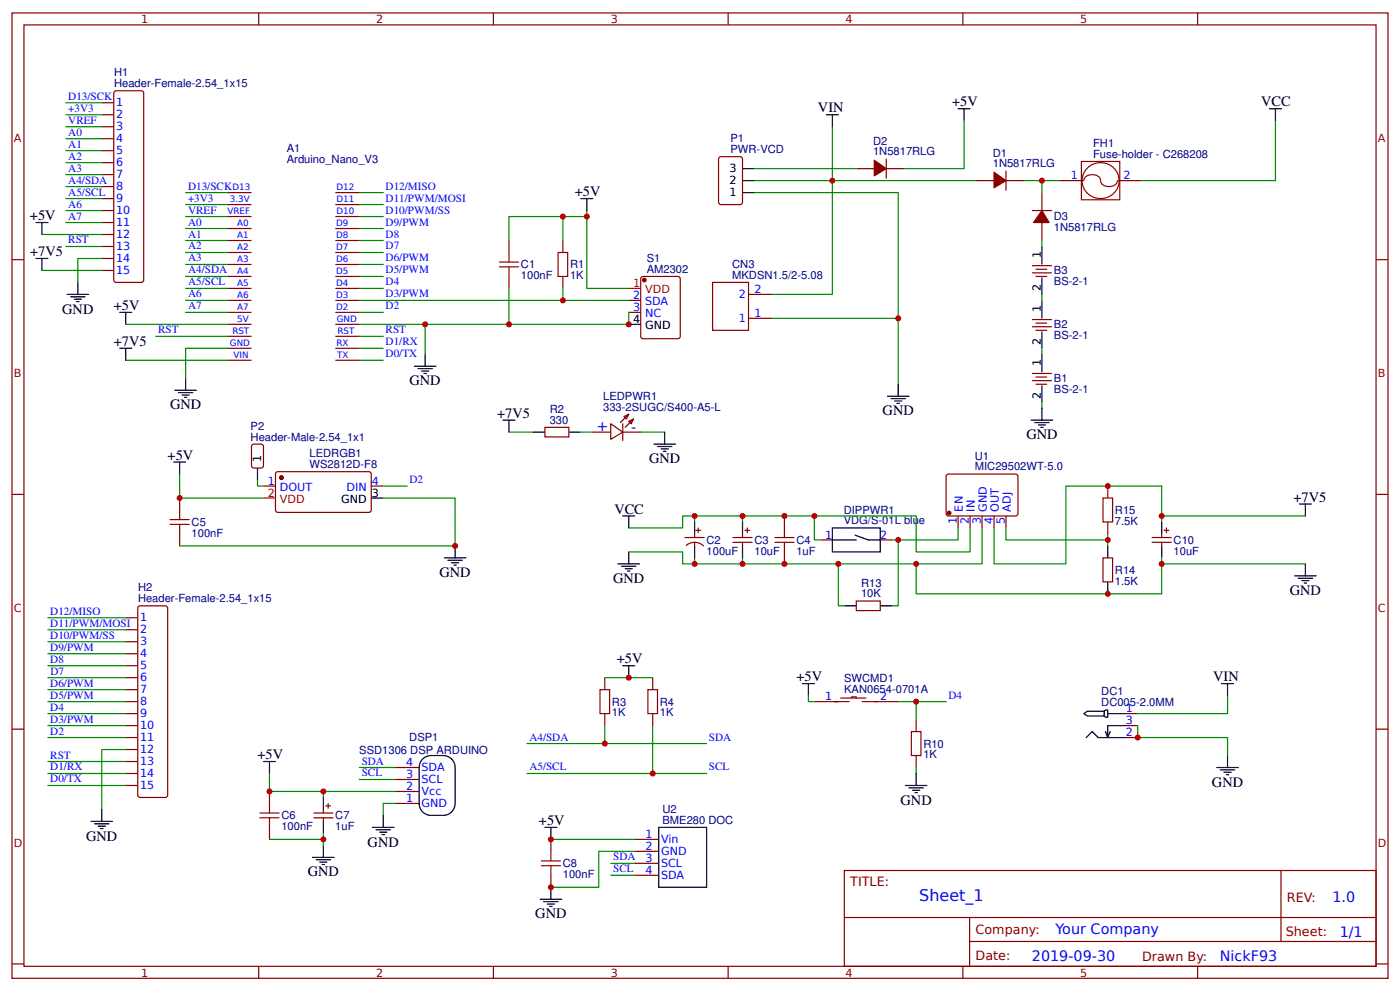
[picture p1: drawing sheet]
<svg xmlns="http://www.w3.org/2000/svg" width="309mm" height="219mm" viewBox="0 0 309 219" stroke-linecap="round" stroke-linejoin="round" font-family="sans-serif">
<g fill="none" stroke="#800" stroke-width=".26">
<path d="M2.6 2.9h304.1v213.2h-304.1zM5.3 5.5h298.7v208h-298.7zM57.1 2.9v2.6M109 2.9v2.6M160.9 2.9v2.6M212.7 2.9v2.6M264.6 2.9v2.6M22.5 22.7h2.6M22.5 25.3h2.6M22.5 28h2.6M22.5 30.6h2.6M22.5 33.3h2.6"/>
<path d="M22.5 35.9h2.6M22.5 38.6h2.6M25.4 20.1h5.8h.3l.2 .5v41.3l-.2 .4-.3 .1h-5.5l-.3-.1-.3-.4v-41.3zM159 34.7l4.5-.1 .5 .3v9.8l-.2 .4-4.5 .1-.5-.3-.1-9.8zM189.2 37.3h3.9M195.8 37.3h4M195.8 35.1v4.3M215.6 39.9h4M222.2 39.9h4M222.2 37.8v4.2M234.2 39.9h5.2M246.9 39.9h5.2"/>
<path d="M2.6 57.4h2.7M22.5 46.5h2.6M22.5 41.2h2.6M22.5 43.9h2.6M22.5 49.2h2.6M22.5 51.8h2.6M22.5 54.5h2.6M22.5 57.1h2.6M22.5 59.7h2.6M50.3 58.4h5.3M50.3 55.8h5.3M50.3 53.1h5.3"/>
<path d="M50.3 50.5h5.3M50.3 47.8h5.3M50.3 45.2h5.3M50.3 42.5h5.3M74.1 58.4h5.3M74.1 55.8h5.3M74.1 53.1h5.3M74.1 50.5h5.3M74.1 47.8h5.3M74.1 45.2h5.3M74.1 42.5h5.3M112.4 53.1v2.7"/>
<path d="M124.4 53.1v2.7M228.1 46.5h4.2M228.1 58.7h4.2M228.9 59.5h2.3M230.2 42.5v4M230.2 49.2v3.9M304 57.4h2.7M50.3 79.6h5.3M50.3 76.9h5.3M50.3 74.3h5.3M50.3 71.6h5.3M50.3 69h5.3"/>
<path d="M50.3 66.4h5.3M50.3 63.7h5.3M50.3 61.1h5.3M74.1 79.6h5.3M74.1 76.9h5.3M74.1 74.3h5.3M74.1 71.6h5.3M74.1 69h5.3M74.1 66.4h5.3M74.1 63.7h5.3M74.1 61.1h5.3M112.4 61.1v2.6"/>
<path d="M124.4 61.1v2.6M138.9 69h2.7M138.9 66.4h2.7M141.8 61.1h8l.4 .2 .1 13-.3 .5h-7.9l-.5-.2v-13zM157.4 62.4h8v10.6h-8zM165.4 70.3h5.3M165.4 65h5.3M228.1 60.3h4.2M228.1 70.6h4.2M228.1 72.2h4.2M228.9 61.1h2.3M228.9 71.4h2.3"/>
<path d="M228.9 73h2.3M55.6 98.4l.5-.3h1.6l.4 .3 .1 4.5-.3 .4-1.8 .1-.5-.3zM120.4 94.4h5.3v2.1h-5.3zM131 95.5h3.9M134.9 93.6l2.7 1.9-2.7 1.5zM137.6 95.5h4M137.6 93.6v3.7M137.8 92l1.1-.5-.5 1.1zM138.9 93.1l1.1-.5-.6 1zM138.9 91.5l-1.8 1.8M140 92.6l-1.9 1.8M228.1 82.5h4.2"/>
<path d="M228.1 84.1h4.2M228.9 83.3h2.3M228.9 84.9h2.3M2.6 109.2h2.7M39.7 110v2.7M39.7 118v2.6M58.2 107.4h2.7M60.9 104.5l.5-.3 20.4 .1 .2 .4-.1 8.2-.4 .3-20.4-.1-.2-.4zM82 107.4h2.7M151.3 118.7h4.3M153.5 118v.7M153.5 119.8v.8"/>
<path d="M153.7 117.2h1.1M154.3 116.6v1.1M161.9 118.7h4.3M161.9 119.8h4.3M164 118v.7M164 119.8v.8M164.6 117.2h1M165.1 116.6v1.1M173.3 114v2.6M181.2 119.3h2.7M194.5 119.3h2.6M209.1 105l.4-.3 15.1 .1 .3 .5-.1 8.4-.4 .3-15.1-.1-.3-.4z"/>
<path d="M211.7 114v2.6M214.3 114v2.6M217 114v2.6M219.6 114v2.6M222.2 114v2.6M244.7 107.4v2.6M244.7 115.3v2.7M254.5 118.7h4.3M254.5 119.8h4.3M256.6 118v.7M256.6 119.8v.8M257.2 117.2h1"/>
<path d="M257.7 116.6v1.1M304 109.2h2.7M27.8 136.5h2.6M27.8 139.1h2.6M30.5 134.1l.5-.3h5.5l.5 .3v.3v41.2l-.2 .5-.3 .1h-5.5l-.3-.1-.3-.5zM151.6 120.5a2.85 2.85 0 0 1 3.9 .2M173.3 121.9v2.7M189.2 132.8h5.3v2.1h-5.3zM243.7 123.2h2.1v5.3h-2.1zM27.8 155h2.6M27.8 141.8h2.6M27.8 144.4h2.6"/>
<path d="M27.8 147.1h2.6M27.8 149.7h2.6M27.8 152.3h2.6M27.8 157.6h2.6M133.6 149.7v2.6M133.6 157.6v2.7M144.2 149.7v2.6M144.2 157.6v2.7M179.9 155h7.7M185.7 154.2h5.6M188.1 154.2v-.3h1.1v.3M190.5 155h7.9"/>
<path d="M202.4 159v2.6M248.7 157.6h2.7M2.6 161.1h2.7M27.8 160.3h2.6M27.8 162.9h2.6M27.8 165.6h2.6M27.8 168.2h2.6M27.8 170.9h2.6M27.8 173.5h2.6M59.5 174.8v2.7M69.3 179.6h4.3M71.4 178.8v.8"/>
<path d="M72 178h1M72.5 177.5v1M87.3 177.5h5.3M87.3 174.8h5.3M87.3 172.2h5.3M87.3 169.5h5.3M202.4 166.9v2.6M248.7 160.3h2.7M248.7 162.9h2.7M304 161.1h2.7M59.5 182.8v2.6M69.3 180.7h4.3"/>
<path d="M71.4 180.7v.8M121.7 185.4v2.7M121.7 193.4v2.6M140.2 185.4h5.3M140.2 188.1h5.3M140.2 190.7h5.3M140.2 193.4h5.3M186.5 192.3h117.5v21.2h-117.5zM283 192.3v15.7M2.6 212.9h2.7M57.1 213.5v2.6M109 213.5v2.6"/>
<path d="M160.9 213.5v2.6M186.6 202.7h117.3M212.7 213.5v2.6M214.2 208h89.7M214.2 202.7v10.6M264.6 213.5v2.6M304 212.9h2.7"/>
</g>
<path d="M238.9 35.7h8.5v8.4h-8.5zM239.4 39.9a2 2 0 0 1 3.3-.9l.3 .4 .2 .5M240.3 37.1a4 4 0 0 1 6.4 .8 4 4 0 0 1-2.7 5.9 4 4 0 0 1-4.4-2 4 4 0 0 1 .7-4.7zM243.2 39.9a1.99 1.99 0 0 0 3.2 .9l.3-.4 .2-.5" fill="none" stroke="#900" stroke-width=".26"/>
<g fill="none" stroke="#000" stroke-width=".26">
<path d="M164 37.3h2.7M164 39.9h2.7M182.6 25.3h2.6M183.9 25.3v2.7M211.7 24h2.6M213 24v2.7M280.5 24h2.6M281.8 24v2.7M7.9 49.2h2.7M7.9 57.1h2.7M9.3 49.2v2.6M9.3 57.1v2.6"/>
<path d="M128.3 43.9h2.7M129.6 43.9v2.6M164 42.5h2.7M230.2 54.5v3.9M14.8 65h4.8M15.6 65.6h3.2M16.4 66.1h1.6M16.9 66.6h.6M17.2 62.4v2.6M26.5 76.9h2.6M26.5 69h2.6M27.8 69v2.6"/>
<path d="M27.8 76.9v2.7M93.9 78.3v2.6M138.9 71.6h2.7M230.2 61.3v3.7M230.2 66.4v3.9M230.2 73.2v3.7M230.2 78.3v3.9M38.6 86.2h4.8M39.4 86.7h3.2M40.2 87.3h1.6M40.7 87.8h.6M41 83.6v2.6"/>
<path d="M91.5 80.9h4.8M92.3 81.4h3.2M93.1 82h1.6M93.7 82.5h.5M111.1 92.8h2.7M112.4 92.8v2.7M117.7 95.5h2.7M125.7 95.5h2.6M144.5 98.1h4.7M145.3 98.6h3.1M146 99.2h1.6M146.6 99.7h.5"/>
<path d="M146.8 95.5v2.6M196.1 87.5h4.7M196.8 88.1h3.2M197.6 88.6h1.6M198.2 89.1h.5M198.4 84.9v2.6M227.8 92.8h4.8M228.6 93.3h3.2M229.4 93.9h1.6M229.9 94.4h.6M230.2 85.1v3.7M230.2 90.2v2.6"/>
<path d="M38.4 102.1h2.6M39.7 102.1v2.6M56.9 103.4v2.6M82 110h2.7M137.6 114h2.6M138.9 114v2.6M153.5 115.3v2.7M164 115.3v2.7M183.9 116.6h10.6v5.3h-10.6zM183.9 119.3h5.3M188.9 118.2l2.9 1.1h2.7M256.6 115.3v2.7"/>
<path d="M287.1 111.3h2.6M288.4 111.3v2.7M98.2 123.2h4.7M99 123.8h3.1M99.7 124.3h1.6M100.3 124.8h.5M100.5 120.6v2.6M136.5 124.6h4.8M137.3 125.1h3.2M138.1 125.6h1.6M138.6 126.2h.6M138.9 121.9v2.7"/>
<path d="M153.5 120.6v2.6M164 120.6v2.6M186.5 133.8h2.7M194.5 133.8h2.6M244.7 120.6v2.6M244.7 128.5v2.7M256.6 120.6v2.6M286 127.2h4.8M286.8 127.7h3.2M287.6 128.3h1.6M288.1 128.8h.6M288.4 124.6v2.6"/>
<path d="M137.6 147.1h2.6M138.9 147.1v2.6M177.3 151h2.6M178.6 151v2.7M239.4 157.6l.8-.5h3.7v1.1h-3.7zM243.9 157.1l.3-.3h.5v1.6h-.5l-.3-.2M244.7 157.6h4M269.9 151h2.6M271.2 151v2.7M22.5 178.8v2.7M58.2 168.2h2.7M59.5 168.2v2.7"/>
<path d="M71.4 176.2v2.6M93.2 167.9a2.64 2.64 0 0 1 2-1h2.7a2.64 2.64 0 0 1 2.6 2.6v8a2.64 2.64 0 0 1-2.6 2.6h-2.7a2.64 2.64 0 0 1-2.6-2.6v-8l.1-.6zM200 173.5h4.8M200.8 174h3.2M201.6 174.6h1.6M202.1 175.1h.6M202.4 170.9v2.6M240 162.9l1.3-1.3 1.3 1.3h6.1M245.3 161.6l-.6 1.3M248.7 160.3h-4v2.6l-.5-1.3M268.8 169.5h4.8M269.6 170.1h3.2"/>
<path d="M270.4 170.6h1.6M270.9 171.1h.6M271.2 166.9v2.6M20.1 181.5h4.8M20.9 182h3.2M21.7 182.5h1.6M22.2 183h.6M69.1 189.4h4.7M69.8 189.9h3.2M70.6 190.4h1.6M71.2 191h.5M71.4 181.5v2.6"/>
<path d="M71.4 186.7v2.7M82.3 182.8h4.7M83.1 183.3h3.2M83.9 183.8h1.6M84.4 184.4h.5M84.7 180.1v2.7M119.3 198.6h4.8M120.1 199.2h3.2M120.4 182.8h2.6M120.9 199.7h1.6M121.7 182.8v2.6M121.7 196v2.6"/>
<path d="M145.5 182.8h10.6v13.2h-10.6zM121.4 200.2h.6"/>
</g>
<g fill="none" stroke="#080" stroke-width=".26">
<path d="M14.6 28h7.9M14.6 25.3h7.9M14.6 22.7h7.9M14.6 30.6h7.9M14.6 33.3h7.9M14.6 35.9h7.9M14.6 38.6h7.9M166.7 39.9h17.2v25.1h-13.2M166.7 37.3h22.5M183.9 28v11.9h31.7M213 26.7v10.6h-13.2M226.2 39.9h8"/>
<path d="M230.2 39.9v2.6M281.8 26.7v13.2h-29.7M9.3 51.8h13.2M9.3 59.7h13.2M14.6 41.2h7.9M14.6 43.9h7.9M14.6 46.5h7.9M14.6 49.2h7.9M14.6 54.5h7.9M22.5 57.1h-5.3v5.3M41 58.4h9.3M41 55.8h9.3"/>
<path d="M41 53.1h9.3M41 50.5h9.3M41 42.5h9.3M41 45.2h9.3M41 47.8h9.3M79.4 58.4h5.3M79.4 55.8h5.3M79.4 53.1h5.3M79.4 50.5h5.3M79.4 42.5h5.3M79.4 45.2h5.3M79.4 47.8h5.3"/>
<path d="M124.4 47.8v5.3M129.6 46.5v17.2h9.3M129.6 47.8h-17.2v5.3M166.7 42.5h31.7v27.8h-27.7M230.2 53.1v1.4M27.8 79.6h22.5M27.8 71.6h22.5M34.4 74.3h15.9M41 66.4h9.3M41 69h9.3M41 63.7h9.3M41 61.1h9.3"/>
<path d="M50.3 76.9h-9.3v6.7M79.4 71.6h14.5v6.7M79.4 79.6h5.3M79.4 66.4h59.5M79.4 69h5.3M79.4 63.7h5.3M79.4 74.3h5.3M79.4 61.1h5.3M79.4 76.9h5.3M112.4 63.7v7.9M124.4 63.7v2.7M138.9 69v2.6h-45"/>
<path d="M198.4 70.3v14.6M230.2 65v1.4M230.2 76.9v1.4M112.4 95.5h5.3M128.3 95.5h2.7M141.6 95.5h5.2M230.2 88.8v1.4M39.7 104.7v5.3h18.5M56.9 106v1.4h1.3M84.7 110h15.8v10.6h-60.8M84.7 107.4h5.3M138.9 116.6h11.9v-2.6h51.6v7.9h11.9v-5.3"/>
<path d="M153.5 114v1.3M164 114v1.3M179.9 114v5.3h1.3M198.4 119.3v14.5h-1.3M211.7 116.6v2.7h-14.6M217 116.6v8h-14.6M222.2 116.6v2.7h22.5M244.7 118v2.6M256.6 115.3v-7.9h-21.1v17.2h-15.9v-8M256.6 114h31.8M10.6 136.5h17.2M10.6 139.1h17.2"/>
<path d="M138.9 121.9h11.9v2.7h51.6v6.6h54.2v-8M153.5 123.2v1.4M164 123.2v1.4M185.2 124.6v9.2h1.3M256.6 124.6h31.8M10.6 149.7h17.2M10.6 155h17.2M10.6 141.8h17.2M10.6 144.4h17.2M10.6 147.1h17.2M10.6 152.3h17.2M10.6 157.6h17.2"/>
<path d="M133.6 149.7h10.6M178.6 153.7v1.3h1.3M198.4 155h10.6M202.4 155v4M271.2 153.7v3.9h-19.8M10.6 170.9h17.2M10.6 162.9h17.2M10.6 168.2h17.2M10.6 173.5h17.2M10.6 160.3h17.2M27.8 165.6h-5.3v13.2M59.5 170.9v3.9h27.8"/>
<path d="M71.4 174.8v1.4M79.4 172.2h7.9M79.4 169.5h7.9M87.3 177.5h-2.6v2.6M133.6 160.3v4h-17.2M133.6 164.3h22.5M144.2 160.3v10.6h-27.8M144.2 170.9h11.9M202.4 169.5v1.4M251.4 160.3v2.6h19.8v4M59.5 185.4h11.9v1.3M71.4 184.1v1.3"/>
<path d="M121.7 185.4h18.5M134.9 190.7h5.3M134.9 193.4h5.3M140.2 188.1h-7.9v7.9h-10.6"/>
</g>
<g fill="#800" stroke="#800" stroke-width=".26">
<path d="M219.6 38l2.6 1.9-2.6 1.6z"/>
<path d="M193.1 35.4l2.7 1.9-2.7 1.5z"/>
<path d="M230.2 46.5l1.6 2.7h-3.5z"/>
<circle cx="209.7" cy="113.3" r=".4"/>
<circle cx="142.3" cy="61.9" r=".4"/>
<circle cx="62.2" cy="105.5" r=".4"/>
</g>
<g fill="none" stroke="#a00000" stroke-width=".26">
<path d="M110.3 57.9h4.3M110.3 58.9h4.3M112.4 55.8v2.1M112.4 58.9v2.2M123.3 55.8h2.1v5.3h-2.1zM37.6 114.8h4.2M37.6 115.8h4.2M39.7 112.7v2.1M39.7 115.8v2.2M171.2 118.7h4.2M171.2 119.8h4.2M173.3 116.6v2.1"/>
<path d="M173.3 119.8v2.1M243.7 110h2.1v5.3h-2.1zM132.6 152.3h2.1v5.3h-2.1zM143.1 152.3h2.2v5.3h-2.2zM57.4 179.6h4.2M59.5 177.5v2.1M201.3 161.6h2.2v5.3h-2.2zM57.4 180.7h4.2M59.5 180.7v2.1M119.6 190.2h4.2M119.6 191.2h4.2M121.7 188.1v2.1"/>
<path d="M121.7 191.2v2.2"/>
</g>
<path d="M138.9 63.7h2.7M58.2 110h2.7" fill="none" stroke="#f00" stroke-width=".26"/>
<g fill="#c00">
<circle cx="121.7" cy="185.4" r=".66"/>
<circle cx="202.4" cy="155" r=".66"/>
<circle cx="59.5" cy="174.8" r=".66"/>
<circle cx="71.4" cy="185.4" r=".66"/>
<circle cx="71.4" cy="174.8" r=".66"/>
<circle cx="112.4" cy="71.6" r=".66"/>
<circle cx="93.9" cy="71.6" r=".66"/>
<circle cx="244.7" cy="131.2" r=".66"/>
<circle cx="164" cy="114" r=".66"/>
<circle cx="153.5" cy="124.6" r=".66"/>
<circle cx="256.6" cy="124.6" r=".66"/>
<circle cx="179.9" cy="114" r=".66"/>
<circle cx="244.7" cy="119.3" r=".66"/>
<circle cx="198.4" cy="119.3" r=".66"/>
<circle cx="185.2" cy="124.6" r=".66"/>
<circle cx="202.4" cy="124.6" r=".66"/>
<circle cx="256.6" cy="114" r=".66"/>
<circle cx="153.5" cy="114" r=".66"/>
<circle cx="164" cy="124.6" r=".66"/>
<circle cx="173.3" cy="114" r=".66"/>
<circle cx="173.3" cy="124.6" r=".66"/>
<circle cx="244.7" cy="107.4" r=".66"/>
<circle cx="198.4" cy="70.3" r=".66"/>
<circle cx="183.9" cy="39.9" r=".66"/>
<circle cx="230.2" cy="39.9" r=".66"/>
<circle cx="124.4" cy="66.4" r=".66"/>
<circle cx="129.6" cy="47.8" r=".66"/>
<circle cx="138.9" cy="71.6" r=".66"/>
<circle cx="124.4" cy="47.8" r=".66"/>
<circle cx="100.5" cy="120.6" r=".66"/>
<circle cx="39.7" cy="110" r=".66"/>
<circle cx="133.6" cy="164.3" r=".66"/>
<circle cx="144.2" cy="170.9" r=".66"/>
<circle cx="138.9" cy="149.7" r=".66"/>
<circle cx="251.4" cy="162.9" r=".66"/>
<circle cx="121.7" cy="196" r=".66"/>
</g>
<text font-size="3.5" fill="#00f" x="203.1" y="199.1">Sheet_1</text>
<g font-size="3.2">
<text x="210.3" y="23.5">+5V</text>
<text x="278.6" y="23.5">VCC</text>
<text x="180.7" y="24.8">VIN</text>
<text x="127" y="43.3">+5V</text>
<text x="6.6" y="48.6">+5V</text>
<text x="6.6" y="56.5">+7V5</text>
<text x="13.8" y="69.3">GND</text>
<text x="25.1" y="68.5">+5V</text>
<text x="25.1" y="76.4">+7V5</text>
<text x="90.5" y="85.1">GND</text>
<text x="37.6" y="90.4">GND</text>
<text x="109.8" y="92.2">+7V5</text>
<text x="195" y="91.8">GND</text>
<text x="37" y="101.5">+5V</text>
<text x="226.7" y="97">GND</text>
<text x="143.4" y="102.3">GND</text>
<text x="135.7" y="113.5">VCC</text>
<text x="285.8" y="110.8">+7V5</text>
<text x="97.1" y="127.5">GND</text>
<text x="135.5" y="128.8">GND</text>
<text x="285" y="131.4">GND</text>
<text x="136.3" y="146.5">+5V</text>
<text x="175.9" y="150.5">+5V</text>
<text x="268" y="150.5">VIN</text>
<text x="56.9" y="167.7">+5V</text>
<text x="267.8" y="173.8">GND</text>
<text x="199" y="177.7">GND</text>
<text x="19" y="185.7">GND</text>
<text x="119.1" y="182.2">+5V</text>
<text x="81.2" y="187">GND</text>
<text x="68" y="193.6">GND</text>
<text x="118.3" y="202.9">GND</text>
</g>
<g font-size="3.2" fill="#00f">
<text x="131.8" y="95.2">+</text>
<text x="139.4" y="95.4">-</text>
<text x="294.4" y="199.2">1.0</text>
<text x="233.2" y="206.4">Your Company</text>
<text x="296" y="207">1/1</text>
<text x="228" y="212.3">2019-09-30</text>
<text x="269.5" y="212.2">NickF93</text>
</g>
<g font-size="2.8" fill="#800">
<text x="187.9" y="195.7">TITLE:</text>
<text x="284.3" y="199.2">REV:</text>
<text x="215.5" y="206.4">Company:</text>
<text x="284.1" y="206.9">Sheet:</text>
<text x="215.5" y="212.1">Date:</text>
<text x="252.3" y="212.2">Drawn By:</text>
</g>
<g font-size="2.5" fill="#800">
<text x="31.2" y="5.1">1</text>
<text x="83.1" y="5.1">2</text>
<text x="134.9" y="5.1">3</text>
<text x="186.8" y="5.1">4</text>
<text x="238.7" y="5.1">5</text>
<text x="3" y="31.4">A</text>
<text x="304.4" y="31.4">A</text>
<text x="3" y="83.3">B</text>
<text x="304.4" y="83.3">B</text>
<text x="3" y="135.1">C</text>
<text x="304.4" y="135.1">C</text>
<text x="3" y="187">D</text>
<text x="304.4" y="187">D</text>
<text x="31.2" y="215.7">1</text>
<text x="83.1" y="215.7">2</text>
<text x="134.9" y="215.7">3</text>
<text x="186.8" y="215.7">4</text>
<text x="238.7" y="215.7">5</text>
</g>
<g font-size="2.5" fill="#000080">
<text x="25.2" y="16.9">H1</text>
<text x="25.2" y="19.3">Header-Female-2.54_1x15</text>
<text x="63.4" y="35.9">Arduino_Nano_V3</text>
<text x="63.4" y="33.5">A1</text>
<text x="161.4" y="33.8">PWR-VCD</text>
<text x="161.4" y="31.5">P1</text>
<text x="192.9" y="34.3">1N5817RLG</text>
<text x="192.9" y="32">D2</text>
<text x="219.3" y="34.6">D1</text>
<text x="241.5" y="34.9">Fuse-holder - C268208</text>
<text x="241.5" y="32.5">FH1</text>
<text x="219.3" y="37">1N5817RLG</text>
<text x="232.8" y="51.1">1N5817RLG</text>
<text x="232.8" y="48.7">D3</text>
<text x="115.1" y="59.3">C1</text>
<text x="125.9" y="59.3">R1</text>
<text x="142.9" y="57.9">S1</text>
<text x="161.8" y="59.3">CN3</text>
<text x="115.1" y="61.6">100nF</text>
<text x="125.9" y="61.6">1K</text>
<text x="142.9" y="60.3">AM2302</text>
<text x="161.8" y="61.6">MKDSN1.5/2-5.08</text>
<text x="232.8" y="63">BS-2-1</text>
<text x="232.8" y="60.6">B3</text>
<text x="232.8" y="74.9">BS-2-1</text>
<text x="232.8" y="72.5">B2</text>
<text x="133.3" y="88.4">LEDPWR1</text>
<text x="232.8" y="86.8">BS-2-1</text>
<text x="232.8" y="84.4">B1</text>
<text x="55.4" y="95">P2</text>
<text x="121.4" y="93.6">330</text>
<text x="121.4" y="91.2">R2</text>
<text x="133.3" y="90.7">333-2SUGC/S400-A5-L</text>
<text x="55.4" y="97.3">Header-Male-2.54_1x1</text>
<text x="68.4" y="101">LEDRGB1</text>
<text x="215.4" y="101.5">U1</text>
<text x="68.4" y="103.4">WS2812D-F8</text>
<text x="215.4" y="103.9">MIC29502WT-5.0</text>
<text x="186.4" y="113.5">DIPPWR1</text>
<text x="246.3" y="113.5">R15</text>
<text x="42.3" y="118.5">100nF</text>
<text x="42.3" y="116.1">C5</text>
<text x="186.4" y="115.8">VDG/S-01L blue</text>
<text x="246.3" y="115.9">7.5K</text>
<text x="156.1" y="122.5">100uF</text>
<text x="156.1" y="120.1">C2</text>
<text x="166.7" y="122.5">10uF</text>
<text x="166.7" y="120.2">C3</text>
<text x="175.9" y="122.5">1uF</text>
<text x="175.9" y="120.1">C4</text>
<text x="259.3" y="122.5">10uF</text>
<text x="259.3" y="120.2">C10</text>
<text x="30.5" y="130.7">H2</text>
<text x="190.2" y="132">10K</text>
<text x="190.2" y="129.6">R13</text>
<text x="246.3" y="129.1">1.5K</text>
<text x="246.3" y="126.7">R14</text>
<text x="30.5" y="133">Header-Female-2.54_1x15</text>
<text x="135.2" y="155.9">R3</text>
<text x="145.8" y="155.9">R4</text>
<text x="186.5" y="153.1">KAN0654-0701A</text>
<text x="186.5" y="150.7">SWCMD1</text>
<text x="243.3" y="153.6">DC1</text>
<text x="135.2" y="158.2">1K</text>
<text x="145.8" y="158.2">1K</text>
<text x="243.3" y="156.1">DC005-2.0MM</text>
<text x="79.4" y="166.5">SSD1306 DSP ARDUINO</text>
<text x="90.4" y="163.8">DSP1</text>
<text x="204" y="167.5">1K</text>
<text x="204" y="165.1">R10</text>
<text x="146.4" y="179.5">U2</text>
<text x="62.2" y="183.4">100nF</text>
<text x="62.2" y="181">C6</text>
<text x="74.1" y="183.3">1uF</text>
<text x="74.1" y="181">C7</text>
<text x="146.4" y="182">BME280 DOC</text>
<text x="124.4" y="191.5">C8</text>
<text x="124.4" y="193.9">100nF</text>
</g>
<g font-size="2.5" fill="#00f">
<text x="15.1" y="22">D13/SCK</text>
<text x="25.7" y="23.5">1</text>
<text x="15.1" y="27.3">VREF</text>
<text x="15.1" y="24.7">+3V3</text>
<text x="15.1" y="30">A0</text>
<text x="25.7" y="26.1">2</text>
<text x="25.7" y="28.8">3</text>
<text x="15.1" y="32.6">A1</text>
<text x="15.1" y="35.3">A2</text>
<text x="25.7" y="31.4">4</text>
<text x="25.7" y="34.1">5</text>
<text x="15.1" y="40.6">A4/SDA</text>
<text x="15.1" y="37.9">A3</text>
<text x="25.7" y="36.7">6</text>
<text x="25.7" y="39.4">7</text>
<text x="41.5" y="41.9">D13/SCK</text>
<text x="85.2" y="41.9">D12/MISO</text>
<text x="236.6" y="39.6">1</text>
<text x="248.2" y="39.6">2</text>
<text x="15.1" y="43.2">A5/SCL</text>
<text x="15.1" y="45.9">A6</text>
<text x="25.7" y="42">8</text>
<text x="25.7" y="44.7">9</text>
<text x="25.7" y="47.3">10</text>
<text x="41.5" y="44.5">+3V3</text>
<text x="41.5" y="47.2">VREF</text>
<text x="85.2" y="44.5">D11/PWM/MOSI</text>
<text x="85.2" y="47.2">D10/PWM/SS</text>
<text x="15.1" y="48.5">A7</text>
<text x="15.1" y="53.8">RST</text>
<text x="25.7" y="50">11</text>
<text x="25.7" y="52.6">12</text>
<text x="41.5" y="52.5">A1</text>
<text x="41.5" y="49.8">A0</text>
<text x="85.2" y="49.8">D9/PWM</text>
<text x="85.2" y="52.5">D8</text>
<text x="25.7" y="55.2">13</text>
<text x="25.7" y="57.9">14</text>
<text x="41.5" y="57.8">A3</text>
<text x="41.5" y="55.1">A2</text>
<text x="85.2" y="57.8">D6/PWM</text>
<text x="85.2" y="55.1">D7</text>
<text x="25.7" y="60.5">15</text>
<text x="41.5" y="65.7">A6</text>
<text x="41.5" y="63.1">A5/SCL</text>
<text x="41.5" y="60.4">A4/SDA</text>
<text x="85.2" y="65.7">D3/PWM</text>
<text x="85.2" y="63.1">D4</text>
<text x="85.2" y="60.4">D5/PWM</text>
<text x="163.3" y="65.8">2</text>
<text x="166.7" y="64.8">2</text>
<text x="41.5" y="68.3">A7</text>
<text x="85.2" y="68.3">D2</text>
<text x="139.8" y="66.1">2</text>
<text x="139.8" y="68.7">3</text>
<text x="142.5" y="67.4">SDA</text>
<text x="142.5" y="70.1">NC</text>
<text x="163.3" y="71.1">1</text>
<text x="166.7" y="70.1">1</text>
<text x="34.9" y="73.6">RST</text>
<text x="85.2" y="73.6">RST</text>
<text x="85.2" y="76.3">D1/RX</text>
<text x="85.2" y="78.9">D0/TX</text>
<text x="59.1" y="107.1">1</text>
<text x="82.2" y="107.1">4</text>
<text x="90.5" y="106.7">D2</text>
<text x="61.8" y="108.4">DOUT</text>
<text x="76.6" y="108.4">DIN</text>
<text x="212.7" y="113" transform="rotate(-90 212.7 113)">EN</text>
<text x="215.4" y="113" transform="rotate(-90 215.4 113)">IN</text>
<text x="218" y="113" transform="rotate(-90 218 113)">GND</text>
<text x="220.7" y="113" transform="rotate(-90 220.7 113)">OUT</text>
<text x="223.3" y="113" transform="rotate(-90 223.3 113)">ADJ</text>
<text x="182.3" y="119">1</text>
<text x="194.5" y="119">2</text>
<text x="211.4" y="115.7" transform="rotate(-90 211.4 115.7)">1</text>
<text x="214" y="115.7" transform="rotate(-90 214 115.7)">2</text>
<text x="216.7" y="115.7" transform="rotate(-90 216.7 115.7)">3</text>
<text x="219.3" y="115.7" transform="rotate(-90 219.3 115.7)">4</text>
<text x="222" y="115.7" transform="rotate(-90 222 115.7)">5</text>
<text x="11.1" y="135.8">D12/MISO</text>
<text x="31" y="137.3">1</text>
<text x="11.1" y="138.5">D11/PWM/MOSI</text>
<text x="11.1" y="141.1">D10/PWM/SS</text>
<text x="11.1" y="143.7">D9/PWM</text>
<text x="31" y="139.9">2</text>
<text x="31" y="142.6">3</text>
<text x="11.1" y="146.4">D8</text>
<text x="11.1" y="149">D7</text>
<text x="31" y="145.2">4</text>
<text x="31" y="147.8">5</text>
<text x="11.1" y="151.7">D6/PWM</text>
<text x="11.1" y="154.3">D5/PWM</text>
<text x="31" y="150.5">6</text>
<text x="31" y="153.1">7</text>
<text x="31" y="155.8">8</text>
<text x="182.3" y="154.7">1</text>
<text x="194.5" y="154.7">2</text>
<text x="209.5" y="154.3">D4</text>
<text x="11.1" y="157">D4</text>
<text x="11.1" y="159.6">D3/PWM</text>
<text x="31" y="158.4">9</text>
<text x="31" y="161.1">10</text>
<text x="248.7" y="160">3</text>
<text x="248.7" y="157.4">1</text>
<text x="11.1" y="162.3">D2</text>
<text x="11.1" y="167.6">RST</text>
<text x="31" y="163.7">11</text>
<text x="31" y="166.4">12</text>
<text x="116.9" y="163.6">A4/SDA</text>
<text x="156.6" y="163.6">SDA</text>
<text x="248.7" y="162.7">2</text>
<text x="11.1" y="170.2">D1/RX</text>
<text x="11.1" y="172.9">D0/TX</text>
<text x="31" y="169">13</text>
<text x="31" y="171.7">14</text>
<text x="79.9" y="168.9">SDA</text>
<text x="79.9" y="171.5">SCL</text>
<text x="89.7" y="171.9">3</text>
<text x="89.7" y="169.3">4</text>
<text x="93.1" y="173">SCL</text>
<text x="93.1" y="170.3">SDA</text>
<text x="116.9" y="170.2">A5/SCL</text>
<text x="156.6" y="170.2">SCL</text>
<text x="31" y="174.3">15</text>
<text x="89.7" y="177.2">1</text>
<text x="89.7" y="174.6">2</text>
<text x="93.1" y="178.3">GND</text>
<text x="93.1" y="175.6">Vcc</text>
<text x="142.6" y="185.2">1</text>
<text x="135.5" y="190.1">SDA</text>
<text x="142.6" y="187.8">2</text>
<text x="142.6" y="190.4">3</text>
<text x="146" y="186.2">Vin</text>
<text x="146" y="188.9">GND</text>
<text x="146" y="191.5">SCL</text>
<text x="135.5" y="192.7">SCL</text>
<text x="142.6" y="193.1">4</text>
<text x="146" y="194.2">SDA</text>
</g>
<g font-size="2.5">
<text x="161.1" y="38">3</text>
<text x="161.1" y="40.7">2</text>
<text x="161.1" y="43.3">1</text>
<text x="229.9" y="57.1" transform="rotate(-90 229.9 57.1)">1</text>
<text x="229.9" y="64.2" transform="rotate(-90 229.9 64.2)">2</text>
<text x="139.8" y="71.4">4</text>
<text x="229.9" y="69" transform="rotate(-90 229.9 69)">1</text>
<text x="142.5" y="72.7">GND</text>
<text x="229.9" y="76.1" transform="rotate(-90 229.9 76.1)">2</text>
<text x="229.9" y="80.9" transform="rotate(-90 229.9 80.9)">1</text>
<text x="229.9" y="88" transform="rotate(-90 229.9 88)">2</text>
<text x="57.7" y="102.1" transform="rotate(-90 57.7 102.1)">1</text>
<text x="75.4" y="111.1">GND</text>
<text x="82.2" y="109.7">3</text>
</g>
<g font-size="2.5" fill="#f00">
<text x="139.8" y="63.4">1</text>
<text x="142.5" y="64.8">VDD</text>
<text x="59.1" y="109.7">2</text>
<text x="61.8" y="111.1">VDD</text>
</g>
<g font-size="1.9" fill="#00f">
<text x="50.3" y="47.3">VREF</text>
<text x="50.8" y="44.7">3.3V</text>
<text x="51.3" y="42">D13</text>
<text x="74.4" y="47.3">D10</text>
<text x="74.4" y="44.7">D11</text>
<text x="74.4" y="42">D12</text>
<text x="52.4" y="50">A0</text>
<text x="52.4" y="52.6">A1</text>
<text x="74.3" y="52.6">D8</text>
<text x="74.3" y="50">D9</text>
<text x="52.4" y="55.2">A2</text>
<text x="52.4" y="57.9">A3</text>
<text x="74.3" y="57.9">D6</text>
<text x="74.3" y="55.2">D7</text>
<text x="52.4" y="60.5">A4</text>
<text x="52.4" y="63.2">A5</text>
<text x="52.4" y="65.8">A6</text>
<text x="74.3" y="65.8">D3</text>
<text x="74.3" y="63.2">D4</text>
<text x="74.3" y="60.5">D5</text>
<text x="52.4" y="68.5">A7</text>
<text x="52.4" y="71.1">5V</text>
<text x="74.3" y="68.5">D2</text>
<text x="74.4" y="71.1">GND</text>
<text x="50.8" y="76.4">GND</text>
<text x="51.3" y="73.8">RST</text>
<text x="74.3" y="76.4">RX</text>
<text x="74.5" y="73.8">RST</text>
<text x="51.6" y="79.1">VIN</text>
<text x="74.5" y="79.1">TX</text>
</g>
</svg>
